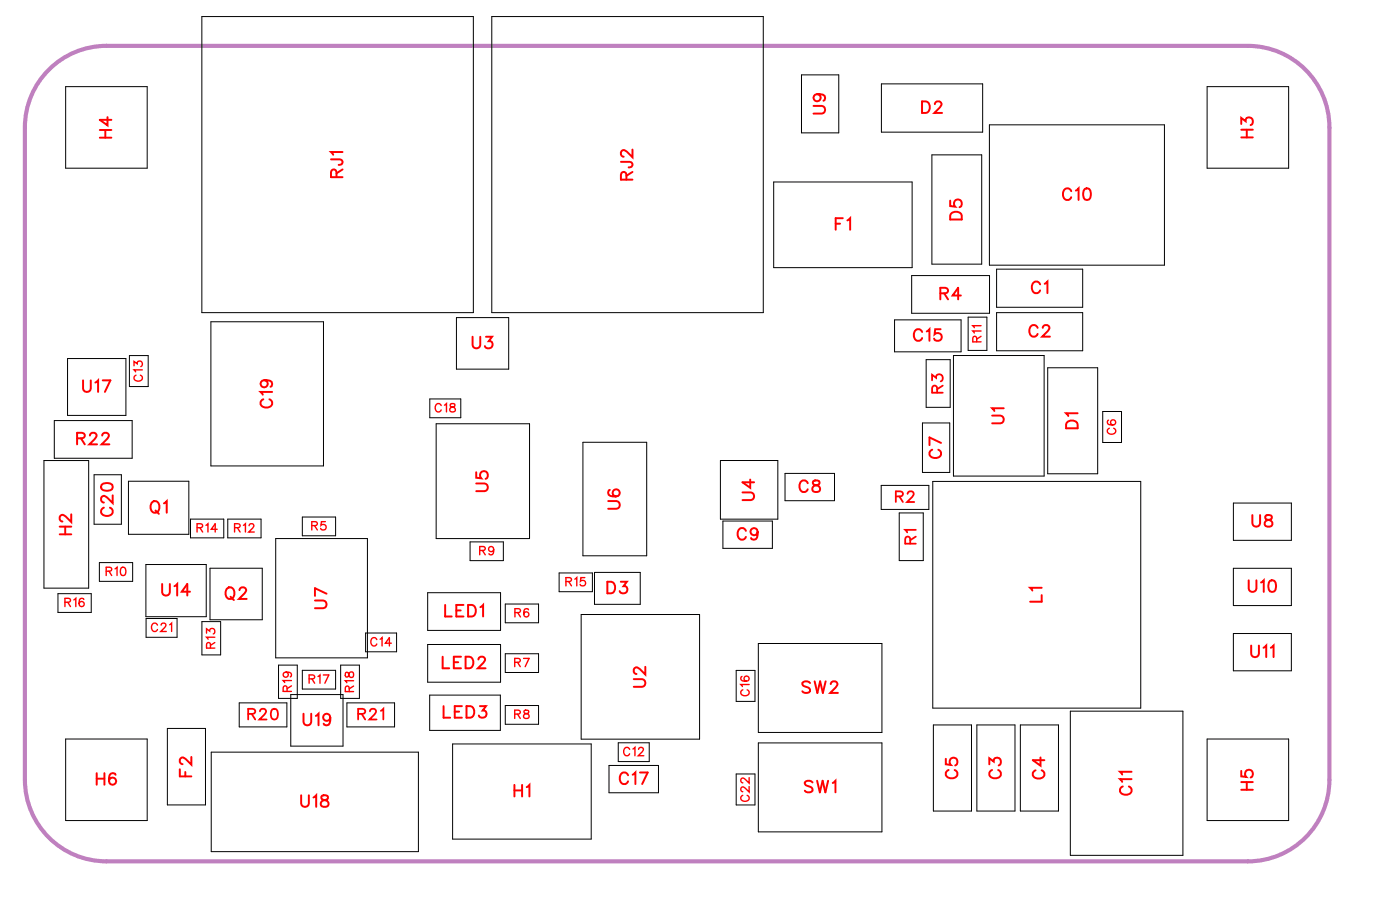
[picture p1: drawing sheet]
<svg xmlns="http://www.w3.org/2000/svg" width="86mm" height="56mm" viewBox="0 0 86 56" stroke-linecap="round" stroke-linejoin="round" font-family="sans-serif">
<path d="M3.3 4a5 5 0 0 1 3.2-1.2h70a5 5 0 0 1 5 5v40a5 5 0 0 1-5 5h-70a5 5 0 0 1-5-5v-40a5 5 0 0 1 1.8-3.8z" fill="none" stroke="#bf80bf" stroke-width=".25"/>
<g fill="none" stroke="#000" stroke-width=".06">
<path d="M4 5.3h5v5h-5zM12.4 1h16.6v18.2h-16.6zM12.9 19.7h6.9v8.9h-6.9zM28 19.5h3.2v3.1h-3.2zM30.2 1h16.6v18.2h-16.6zM47.4 11.2h8.5v5.2h-8.5zM49.2 4.6h2.2v3.5h-2.2zM54.1 5.1h6.2v3h-6.2zM54.9 19.6h4v2h-4zM55.9 16.9h4.8v2.3h-4.8zM57.1 9.5h3.1v6.7h-3.1zM59.4 19.4h1.1v2.1h-1.1z"/>
<path d="M60.7 7.7h10.7v8.6h-10.7zM61.1 16.5h5.3v2.3h-5.3zM61.1 19.2h5.3v2.3h-5.3zM74 5.3h5v5h-5zM2.7 28.2h2.7v7.9h-2.7zM3.3 25.8h4.8v2.3h-4.8zM3.6 36.4h2v1.2h-2zM4.1 22h3.6v3.5h-3.6zM5.8 29.1h1.6v3h-1.6zM6.1 34.5h2v1.1h-2zM7.9 29.5h3.7v3.3h-3.7zM7.9 21.8h1.2v1.9h-1.2z"/>
<path d="M8.9 34.6h3.7v3.2h-3.7zM9 37.9h1.9v1.2h-1.9zM11.7 31.8h2v1.2h-2zM12.4 38.1h1.1v2.1h-1.1zM12.9 34.8h3.2v3.2h-3.2zM14 31.8h2v1.2h-2zM16.9 33h5.6v7.3h-5.6zM18.5 31.7h2.1v1.2h-2.1zM22.4 38.8h1.9v1.2h-1.9zM26.2 36.3h4.5v2.4h-4.5zM26.2 39.5h4.5v2.3h-4.5zM26.4 24.5h1.9v1.1h-1.9z"/>
<path d="M26.7 26h5.8v7h-5.8zM28.8 33.2h2.1v1.2h-2.1zM31 37h2v1.2h-2zM34.3 35.1h2v1.2h-2zM35.6 37.7h7.3v7.6h-7.3zM35.7 27.1h4v7h-4zM36.5 35.1h2.8v2h-2.8zM44.2 28.2h3.5v3.6h-3.5zM44.3 31.9h3.1v1.7h-3.1zM46.5 39.5h7.6v5.4h-7.6zM48.1 29h3.1v1.7h-3.1zM54 29.8h3v1.4h-3z"/>
<path d="M55.1 31.5h1.5v2.9h-1.5zM56.6 25.9h1.6v3.1h-1.6zM56.8 22.1h1.5v2.9h-1.5zM57.2 29.5h12.8v13.9h-12.8zM58.5 21.8h5.5v7.4h-5.5zM64.3 22.5h3v6.5h-3zM67.6 25.2h1.2v1.9h-1.2zM75.6 38.8h3.6v2.3h-3.6zM75.6 34.8h3.6v2.3h-3.6zM75.6 30.8h3.6v2.3h-3.6zM4 45.3h5v5h-5zM10.3 44.7h2.3v4.7h-2.3z"/>
<path d="M13 46.1h12.7v6.1h-12.7zM14.7 43.1h2.9v1.5h-2.9zM17.1 40.8h1.1v2h-1.1zM17.8 42.6h3.2v3.1h-3.2zM18.5 41.1h2.1v1.1h-2.1zM20.9 40.8h1.1v2h-1.1zM21.3 43.1h2.9v1.5h-2.9zM26.4 42.6h4.3v2.2h-4.3zM27.8 45.6h8.5v5.8h-8.5zM31 40.1h2v1.1h-2zM31 43.3h2v1.1h-2zM37.3 46.9h3.1v1.7h-3.1z"/>
<path d="M37.9 45.5h1.9v1.2h-1.9zM45.1 41.1h1.2v1.9h-1.2zM45.1 47.5h1.2v1.9h-1.2zM46.5 45.6h7.6v5.4h-7.6zM57.2 44.4h2.4v5.3h-2.4zM59.9 44.4h2.3v5.3h-2.3zM62.6 44.4h2.3v5.3h-2.3zM65.6 43.6h6.9v8.8h-6.9zM74 45.3h5v5h-5z"/>
</g>
<g fill="none" stroke="#f00" stroke-width=".12">
<path d="M6.1 8.4h.7M6.1 8h.7M6.5 8v.4M6.6 7.2v.5l-.5-.4h.7M20.3 9.8h.6l.1 .2-.2 .1M20.6 10.9v-.4l-.2-.1-.1 .2v.3h.7M21 9.3h-.7l.1 .2M21 10.4l-.4 .2M38.1 9.9l.6 .1 .1 .2-.2 .1M38.4 11v-.4l-.2-.1-.1 .2v.3h.7M38.8 9.2v.4l-.4-.3-.2-.1-.1 .1v.2l.1 .1M38.8 10.5l-.4 .3"/>
<path d="M49.9 6.5h.5l.2 .2-.1 .2-.6 .1M50.1 5.8a.22 .22 0 0 1 .2 .3 .22 .22 0 0 1-.3 .1 .22 .22 0 0 1 0-.4h.1a.34 .34 0 0 1 .5 .2l-.1 .2M51.2 13.7h.3M51.7 13.4h-.5v.7M52 13.5l.1-.1v.7M56.5 6.2h.3a.38 .38 0 0 1 .2 .4 .38 .38 0 0 1-.2 .3h-.3zM57.3 6.4l.2-.2h.1l.1 .2-.1 .2-.3 .3h.5M57.7 18h.4v-.2l-.1-.2h-.3v.8M57.9 18l.2 .4M58.3 12.3v.3l.3 .1a.25 .25 0 0 1 0-.4 .25 .25 0 0 1 .3 0 .25 .25 0 0 1-.1 .4M58.4 13.1l.1-.1 .4 .1 .1 .4h-.7zM58.9 18.1h-.5l.4-.5v.8"/>
<path d="M63.8 17.4a.26 .26 0 0 0-.3-.1 .26 .26 0 0 0-.2 .2v.2a.26 .26 0 0 0 .2 .3 .26 .26 0 0 0 .3-.2M64.1 17.4l.1-.1v.7M65.7 11.7a.26 .26 0 0 0-.3-.2 .26 .26 0 0 0-.2 .3v.2a.26 .26 0 0 0 .2 .3 .26 .26 0 0 0 .3-.2M66 11.7l.1-.1v.7M66.5 11.6h.1a.37 .37 0 0 1 .3 .3 .37 .37 0 0 1-.3 .4 .45 .45 0 0 1-.1-.7zM76.1 7.6v-.4l.3 .2a.24 .24 0 0 1 .4-.1 .24 .24 0 0 1-.1 .4M76.1 8.4h.7M76.1 8h.7M76.5 8v.4M3.7 32.8h.7M3.7 32.3h.7M4 32.3v.5"/>
<path d="M4.4 31.5v.5l-.4-.3-.2-.1-.1 .1v.1l.1 .2M4.7 26.9l.4-.1 .1-.1-.2-.2h-.3v.7M5 26.9l.2 .3M5.1 23.3v.5l.2 .2 .2-.1 .1-.6M5.5 26.7l.1-.2h.2l.1 .2-.1 .2-.3 .3h.5M5.8 23.5l.2-.2v.7M6.2 29.7l.3-.1a.3 .3 0 0 1 .4 .3 .38 .38 0 0 1-.4 .2 .38 .38 0 0 1-.3-.3zM6.3 26.7l.1-.2h.1l.2 .2-.1 .2-.4 .3h.5M6.3 23.3h.5l-.4 .7M6.4 31.1a.26 .26 0 0 0-.2 .3 .26 .26 0 0 0 .3 .2h.1a.26 .26 0 0 0 .3-.2 .26 .26 0 0 0-.2-.3M6.9 30.4v.4l-.3-.3-.3-.1-.1 .1v.2l.2 .1M9.3 30.8h.1a.33 .33 0 0 1 .4 .3 .33 .33 0 0 1-.4 .3l-.2-.2z"/>
<path d="M9.5 31.3l.2 .2M9.9 35.8v.5l.2 .2 .3-.1v-.6M10.1 30.9l.1-.2v.7M10.7 35.9l.2-.1v.7M11.7 36.3h-.6l.4-.5v.7M13.9 36.1h.1a.33 .33 0 0 1 .4 .3 .33 .33 0 0 1-.4 .3l-.2-.2zM14.1 36.6l.2 .2M14.7 36.2l.1-.2h.2l.1 .1-.1 .3-.3 .3h.4M16.1 24.5a.26 .26 0 0 0-.1 .3 .26 .26 0 0 0 .3 .2h.1a.26 .26 0 0 0 .3-.2 .26 .26 0 0 0-.2-.3M16.2 23.3a.22 .22 0 0 1 .2 .3 .22 .22 0 0 1-.3 .1 .22 .22 0 0 1 0-.4h.1a.34 .34 0 0 1 .5 .3l-.1 .1M16.7 24h-.7l.1 .2M19.3 36.8h.5l.2 .2-.1 .3h-.6"/>
<path d="M20 36.4l-.7-.3v.4M27.3 37.1v.7h.4M28 37.4h.3M28.4 37.1h-.4v.7h.4M28.7 37.1h.2a.38 .38 0 0 1 .3 .3 .38 .38 0 0 1-.3 .4h-.2zM29 20.6v.6l.2 .2 .2-.1 .1-.7M29.2 29.6h.5l.2 .2-.1 .3h-.6M29.2 29v.3h.3a.25 .25 0 0 1 0-.4 .25 .25 0 0 1 .4 .1 .25 .25 0 0 1-.1 .4M29.5 37.2l.1-.1v.7M29.8 20.6h.4l-.2 .3a.24 .24 0 0 1 .1 .4 .24 .24 0 0 1-.4-.1M37.2 35.7h.3a.38 .38 0 0 1 .2 .3 .38 .38 0 0 1-.2 .4h-.3zM37.3 30.7h.5l.2 .2-.1 .3h-.6"/>
<path d="M37.4 30l-.1 .1a.35 .35 0 0 0 .3 .4 .35 .35 0 0 0 .4-.3 .22 .22 0 0 0-.2-.2 .22 .22 0 0 0-.2 .2 .22 .22 0 0 0 .2 .2M38.1 35.7h.3l-.2 .2a.24 .24 0 0 1 .2 .4 .24 .24 0 0 1-.4-.1M45.5 30.2h.5l.2 .2-.1 .2-.6 .1M45.7 32.5a.26 .26 0 0 0-.3-.1 .26 .26 0 0 0-.2 .3v.1a.26 .26 0 0 0 .2 .3 .26 .26 0 0 0 .3-.2M46 29.4v.5l-.5-.3h.7M46.5 32.6a.22 .22 0 0 1-.3 .2 .22 .22 0 0 1-.1-.3 .22 .22 0 0 1 .3 0l.1 .1a.34 .34 0 0 1-.3 .5l-.1-.1M49.5 29.6a.26 .26 0 0 0-.3-.1 .26 .26 0 0 0-.2 .2v.2a.26 .26 0 0 0 .2 .3 .26 .26 0 0 0 .3-.2M49.9 29.5v.2l.3 .1 .1 .1a.24 .24 0 0 1-.2 .3 .24 .24 0 0 1-.3-.3l.5-.3-.1-.1zM56.5 20.4a.26 .26 0 0 0-.2-.2 .26 .26 0 0 0-.3 .3v.1a.26 .26 0 0 0 .3 .3 .26 .26 0 0 0 .2-.2M56.8 20.3l.2-.1v.7M57.2 27.6a.26 .26 0 0 0-.2 .3 .26 .26 0 0 0 .3 .2h.1a.26 .26 0 0 0 .3-.2 .26 .26 0 0 0-.2-.3M57.7 20.2h-.3l-.1 .3a.25 .25 0 0 1 .4 0 .25 .25 0 0 1-.1 .4 .25 .25 0 0 1-.3-.1"/>
<path d="M57.7 27.2l-.7-.4v.5M60.8 25.5h.6l.2 .2-.1 .2-.7 .1M61.6 25h-.8l.2 .2M63.6 20.1a.26 .26 0 0 0-.3-.2 .26 .26 0 0 0-.2 .3v.2a.26 .26 0 0 0 .2 .2 .26 .26 0 0 0 .3-.1M63.9 36h-.7l.1 .2M63.9 36.5v.4h-.7M63.9 20.1l.2-.2h.1l.2 .2-.1 .2-.4 .3h.5M65.5 25.9l.1-.1 .4 .1 .1 .4h-.7zM66.1 25.3h-.7l.1 .2M76.6 35.6v.5l.2 .2 .2-.1v-.6M76.7 39.6v.5l.2 .2 .3-.1v-.6M76.8 31.6v.5l.2 .2 .2-.1 .1-.6"/>
<path d="M77.3 35.7l.2-.1v.7M77.5 39.7l.2-.1v.7M77.6 31.6v.2l.3 .1 .1 .2a.24 .24 0 0 1-.2 .2 .24 .24 0 0 1-.2-.2l.4-.3v-.2zM77.9 35.6h.1a.37 .37 0 0 1 .3 .3 .37 .37 0 0 1-.3 .4 .45 .45 0 0 1-.1-.7zM77.9 39.7l.2-.1v.7M5.9 47.4v.7M5.9 47.7h.5M6.4 47.4v.7M7.1 47.5v-.1a.35 .35 0 0 0-.5 .3 .35 .35 0 0 0 .3 .4 .22 .22 0 0 0 .2-.2 .22 .22 0 0 0-.2-.2 .22 .22 0 0 0-.2 .2M11 47.2v.4h.7M11.4 47.3v.3M11.7 46.4v.5l-.3-.4-.2-.1-.2 .2v.1l.2 .2"/>
<path d="M18.5 48.8v.5l.2 .2 .2-.1v-.6M18.6 43.8v.5l.2 .2 .2-.1 .1-.6M19.2 48.9l.2-.1v.7M19.4 43.9l.1-.1v.7M19.7 48.8v.2l.3 .1 .1 .1a.24 .24 0 0 1-.2 .3 .24 .24 0 0 1-.2-.3l.4-.3v-.1zM20.3 44a.22 .22 0 0 1-.3 .2 .22 .22 0 0 1-.1-.4 .22 .22 0 0 1 .3 .1l.1 .1a.34 .34 0 0 1-.3 .5l-.2-.1M27.1 40.3v.7h.4M27.2 43.3v.7h.4M27.8 40.6h.3M27.9 43.6h.3M28.3 40.3h-.5v.7h.5M28.3 43.3h-.4v.7h.4"/>
<path d="M28.6 40.3h.2a.38 .38 0 0 1 .2 .3 .38 .38 0 0 1-.2 .4h-.2zM28.6 43.3h.2a.38 .38 0 0 1 .3 .4 .38 .38 0 0 1-.3 .3h-.2zM29.3 40.4l.2-.1h.1l.1 .1-.1 .2-.3 .4h.5M29.4 43.3h.4l-.2 .3a.24 .24 0 0 1 .2 .3 .24 .24 0 0 1-.4 0M31.5 48.1v.7M31.5 48.5h.5M32 48.1v.7M32.3 48.3l.2-.2v.7M38.5 47.5a.26 .26 0 0 0-.3-.1 .26 .26 0 0 0-.2 .2v.2a.26 .26 0 0 0 .2 .3 .26 .26 0 0 0 .3-.2M38.8 47.5l.2-.1v.7M38.9 41.6h.5l.2 .2-.1 .3h-.6M39.2 47.4h.5l-.3 .7"/>
<path d="M39.6 40.9v.5l-.4-.4-.2-.1-.1 .2v.1l.1 .1M49.7 41.9l-.2-.1-.3 .1 .1 .1 .3 .2 .1 .2-.2 .1-.3-.1M49.8 48l-.1-.1-.3 .1v.1l.4 .3v.1l-.1 .1-.3-.1M50 41.8l.1 .7 .2-.7 .2 .7 .1-.7M50.1 47.9l.2 .7 .1-.7 .2 .7 .2-.7M50.9 41.9l.2-.1h.1l.2 .1-.1 .2-.4 .4h.5M51.1 48l.1-.1v.7M58 46.5v.4h.3a.25 .25 0 0 1 0-.4 .25 .25 0 0 1 .4 .1 .25 .25 0 0 1-.1 .3M58.2 47.2a.26 .26 0 0 0-.2 .3 .26 .26 0 0 0 .3 .2h.1a.26 .26 0 0 0 .3-.2 .26 .26 0 0 0-.2-.3M60.7 46.9v-.4l.2 .2a.24 .24 0 0 1 .4-.2 .24 .24 0 0 1-.1 .4M60.8 47.2a.26 .26 0 0 0-.1 .3 .26 .26 0 0 0 .2 .2h.2a.26 .26 0 0 0 .3-.2 .26 .26 0 0 0-.2-.3M63.5 47.2a.26 .26 0 0 0-.2 .3 .26 .26 0 0 0 .3 .2h.2a.26 .26 0 0 0 .2-.2 .26 .26 0 0 0-.1-.3"/>
<path d="M63.8 46.4v.5l-.5-.3h.7M68.9 48.2a.26 .26 0 0 0-.2 .3 .26 .26 0 0 0 .3 .2h.1a.26 .26 0 0 0 .3-.2 .26 .26 0 0 0-.2-.3M69.4 47.8h-.7l.1 .1M69.4 47.3h-.7l.1 .2M76.1 47.3v.3h.3a.25 .25 0 0 1 0-.3 .25 .25 0 0 1 .4 0 .25 .25 0 0 1-.1 .4M76.1 48.4h.7M76.1 48h.7M76.5 48v.4"/>
</g>
<g fill="none" stroke="#f00" stroke-width=".08">
<path d="M60.2 20h-.5l.1 .1M4 36.9h.3v-.1l-.3-.1v.5M4.2 36.9l.1 .3M4.5 36.8l.1-.1v.5M5.1 36.8v-.1a.22 .22 0 0 0-.3 .2 .22 .22 0 0 0 .3 .2 .16 .16 0 0 0 0-.2 .16 .16 0 0 0-.2 .1M6.5 35h.3l.1-.1-.4-.1v.5M6.7 35l.2 .3M7.1 34.9l.1-.1v.5M7.5 34.8a.23 .23 0 0 1 .2 .2 .23 .23 0 0 1-.2 .3l-.1-.2zM8.2 22.4v-.2l.2 .1a.17 .17 0 0 1 .3-.1 .17 .17 0 0 1-.1 .3M8.3 23a.19 .19 0 0 0-.1 .2 .19 .19 0 0 0 .2 .2h.1a.19 .19 0 0 0 .2-.2 .19 .19 0 0 0-.1-.2M8.7 22.7h-.5l.1 .1"/>
<path d="M9.7 38.3a.19 .19 0 0 0-.3-.1 .19 .19 0 0 0-.1 .2v.1a.19 .19 0 0 0 .1 .2 .19 .19 0 0 0 .3-.1M9.9 38.3l.1-.1 .2 .1-.3 .4h.3M10.4 38.3l.1-.1v.5M12.1 32.4l.3-.1v-.1l-.3-.1v.5M12.3 32.4l.1 .2M12.6 32.2l.2-.1v.5M12.7 38.8v-.2l.2 .1a.17 .17 0 0 1 .2-.1 .17 .17 0 0 1 0 .3M12.9 39.7v-.3h-.1l-.1 .3h.5M13.2 39.1h-.5l.1 .1M13.2 39.4l-.3 .2M13.3 32.5h-.3l.2-.4v.5M14.4 32.4l.3-.1v-.1l-.3-.1v.5"/>
<path d="M14.6 32.4l.1 .2M14.9 32.2l.2-.1v.5M15.3 32.2l.2-.1 .1 .2-.3 .3h.3M19.1 32.2h.3l.1-.1-.4-.1v.5M19.3 32.2l.2 .3M20 32h-.3v.2a.18 .18 0 0 1 .3 0 .18 .18 0 0 1-.1 .3 .18 .18 0 0 1-.2-.1M23.1 39.2a.19 .19 0 0 0-.2-.1 .19 .19 0 0 0-.2 .2v.1a.19 .19 0 0 0 .2 .2 .19 .19 0 0 0 .2-.1M23.3 39.2l.1-.1v.5M24 39.4h-.4l.3-.3v.5M27.1 24.9a.19 .19 0 0 0-.3-.2 .19 .19 0 0 0-.1 .2v.2a.19 .19 0 0 0 .1 .2 .19 .19 0 0 0 .3-.2M27.3 24.8l.1-.1v.6M27.6 24.8v.1a.21 .21 0 0 1 .3 .1 .21 .21 0 0 1 0 .2h-.3v-.2l.3-.1v-.1z"/>
<path d="M29.4 33.8l.3-.1 .1-.1-.4-.1v.5M29.6 33.8l.2 .2M30.3 33.7a.16 .16 0 0 1-.2 .1 .16 .16 0 0 1-.1-.2 .16 .16 0 0 1 .3 0l-.1 .4-.2-.1M31.6 37.6l.3-.1v-.1l-.3-.1v.5M31.7 37.6l.2 .2M32.4 37.4v-.1a.22 .22 0 0 0-.3 .3 .22 .22 0 0 0 .3 .2 .16 .16 0 0 0-.1-.3 .16 .16 0 0 0-.2 .2M34.7 35.7l.3-.1v-.1l-.3-.1v.5M34.9 35.7l.1 .2M35.2 35.5l.2-.1v.5M35.9 35.4h-.3v.2a.18 .18 0 0 1 .3 0 .18 .18 0 0 1-.1 .3 .18 .18 0 0 1-.2-.1M59.9 21v-.3l-.1-.1-.1 .4h.5M60.2 20.3h-.5l.1 .1"/>
<path d="M60.2 20.6l-.3 .2M68 25.8h-.1a.22 .22 0 0 0 .3 .3 .22 .22 0 0 0 .1-.3 .16 .16 0 0 0-.2 0 .16 .16 0 0 0 .1 .3M68 26.3a.19 .19 0 0 0-.1 .2 .19 .19 0 0 0 .2 .1h.1a.19 .19 0 0 0 .2-.1 .19 .19 0 0 0-.1-.2M17.5 41.2a.16 .16 0 0 1 .2 .2 .16 .16 0 0 1-.3 .1 .16 .16 0 0 1 0-.3l.5 .1-.1 .2M17.6 42.4v-.3h-.1l-.1 .3h.5M17.9 41.7h-.5l.1 .2M17.9 42.1l-.3 .1M19 41.6h.2l.1-.1-.3-.1v.5M19.1 41.6l.2 .3M19.5 41.5l.1-.1v.5M19.8 41.4h.4l-.3 .5M21.2 41.2v.3h.1l.2-.3a.17 .17 0 0 1 .2 .2 .17 .17 0 0 1-.2 .1l-.2-.3z"/>
<path d="M21.4 42.4v-.3h-.1l-.1 .3h.5M21.7 41.7h-.5l.1 .2M21.7 42.1l-.3 .1M31.6 40.6h.3v-.1l-.3-.1v.5M31.6 43.8h.3v-.2l-.3-.1v.6M31.7 40.6l.2 .3M31.7 43.8l.2 .3M32.1 40.4h.3l-.2 .5M32.2 43.6v.1l.2 .2a.17 .17 0 0 1-.1 .2 .17 .17 0 0 1-.2-.2l.3-.2v-.1zM38.6 45.9a.19 .19 0 0 0-.2-.1 .19 .19 0 0 0-.2 .2v.1a.19 .19 0 0 0 .2 .2 .19 .19 0 0 0 .2-.1M38.8 45.9l.1-.1v.5M39.2 45.9l.1-.1 .2 .1-.4 .4h.4"/>
<path d="M45.5 41.5a.22 .22 0 0 0 .2 .3 .22 .22 0 0 0 .2-.3 .16 .16 0 0 0-.3 .1 .16 .16 0 0 0 .2 .2M45.6 42.3a.19 .19 0 0 0-.2 .2 .19 .19 0 0 0 .2 .2h.1a.19 .19 0 0 0 .2-.2 .19 .19 0 0 0-.1-.2M45.6 48.8a.19 .19 0 0 0-.2 .2 .19 .19 0 0 0 .2 .1h.1a.19 .19 0 0 0 .2-.1 .19 .19 0 0 0-.1-.2M45.9 42h-.5l.1 .1M45.9 48.2v.4l-.4-.4-.1 .2 .2 .1M45.9 47.7v.3l-.4-.3-.1 .2 .2 .1"/>
</g>
<g fill="none" stroke="#f00" stroke-width=".11">
<path d="M54.9 30.4h.4v-.2l-.4-.1v.7M55.2 30.4l.2 .4M55.7 30.3l.1-.2 .2 .2-.4 .5h.5M55.8 33.3v-.3l-.2-.1-.1 .4h.7M56.2 32.5h-.7l.1 .1M56.2 32.9l-.4 .2M57.2 23.3v-.3l.2 .2a.22 .22 0 0 1 .4-.2 .22 .22 0 0 1-.1 .4M57.5 24.1l-.1-.4h-.2v.4h.6M57.8 23.6l-.3 .3M15.2 43.8l.4-.1v-.2h-.4v.6M15.4 43.8l.3 .3M15.9 43.6l.2-.1 .2 .1-.4 .5h.4"/>
<path d="M16.7 43.5a.32 .32 0 0 1 .4 .2 .32 .32 0 0 1-.2 .4l-.3-.1v-.3zM22 43.8l.3-.1 .1-.2h-.4v.6M22.2 43.8l.2 .3M22.7 43.6l.1-.1 .3 .1-.4 .5h.4M23.4 43.6l.1-.1v.6"/>
</g>
<g font-size="1.2" fill="#fff">
<text x="7.1" y="8.5" transform="rotate(-90 7.1 8.5)">H4</text>
<text x="21.3" y="10.9" transform="rotate(-90 21.3 10.9)">RJ1</text>
<text x="39.1" y="11.1" transform="rotate(-90 39.1 11.1)">RJ2</text>
<text x="50.9" y="7" transform="rotate(-90 50.9 7)">U9</text>
<text x="56.5" y="7.2">D2</text>
<text x="77.1" y="8.5" transform="rotate(-90 77.1 8.5)">H3</text>
<text x="51.2" y="14.4">F1</text>
<text x="59.3" y="13.5" transform="rotate(-90 59.3 13.5)">D5</text>
<text x="65.1" y="12.6">C10</text>
<text x="28.9" y="21.7">U3</text>
<text x="56" y="21.2">C15</text>
<text x="57.6" y="18.7">R4</text>
<text x="63.1" y="20.9">C2</text>
<text x="63.2" y="18.3">C1</text>
<text x="4.7" y="27.5">R22</text>
<text x="5" y="24.3">U17</text>
<text x="17" y="25" transform="rotate(-90 17 25)">C19</text>
<text x="58" y="28.1" transform="rotate(-90 58 28.1)">C7</text>
<text x="61.9" y="26" transform="rotate(-90 61.9 26)">U1</text>
<text x="66.4" y="26.3" transform="rotate(-90 66.4 26.3)">D1</text>
<text x="4.7" y="32.8" transform="rotate(-90 4.7 32.8)">H2</text>
<text x="7.2" y="31.7" transform="rotate(-90 7.2 31.7)">C20</text>
<text x="9.2" y="31.7">Q1</text>
<text x="30.2" y="30.2" transform="rotate(-90 30.2 30.2)">U5</text>
<text x="38.3" y="31.3" transform="rotate(-90 38.3 31.3)">U6</text>
<text x="45.2" y="33.4">C9</text>
<text x="46.5" y="30.7" transform="rotate(-90 46.5 30.7)">U4</text>
<text x="49" y="30.5">C8</text>
<text x="76.7" y="32.6">U8</text>
<text x="9.9" y="36.8">U14</text>
<text x="13.8" y="37">Q2</text>
<text x="20.3" y="37.4" transform="rotate(-90 20.3 37.4)">U7</text>
<text x="27.1" y="41.3">LED2</text>
<text x="27.2" y="38.1">LED1</text>
<text x="37.2" y="36.7">D3</text>
<text x="64.2" y="37" transform="rotate(-90 64.2 37)">L1</text>
<text x="76.5" y="36.6">U10</text>
<text x="76.7" y="40.6">U11</text>
<text x="12" y="47.7" transform="rotate(-90 12 47.7)">F2</text>
<text x="18.6" y="44.8">U19</text>
<text x="27.1" y="44.3">LED3</text>
<text x="39.9" y="42.2" transform="rotate(-90 39.9 42.2)">U2</text>
<text x="49.1" y="42.8">SW2</text>
<text x="59" y="47.8" transform="rotate(-90 59 47.8)">C5</text>
<text x="61.7" y="47.8" transform="rotate(-90 61.7 47.8)">C3</text>
<text x="64.3" y="47.8" transform="rotate(-90 64.3 47.8)">C4</text>
<text x="5.9" y="48.4">H6</text>
<text x="18.4" y="49.8">U18</text>
<text x="31.5" y="49.1">H1</text>
<text x="37.9" y="48.4">C17</text>
<text x="49.3" y="48.9">SW1</text>
<text x="69.7" y="48.8" transform="rotate(-90 69.7 48.8)">C11</text>
<text x="77.1" y="48.5" transform="rotate(-90 77.1 48.5)">H5</text>
</g>
<g font-size="1.1" fill="#fff">
<text x="58.1" y="24.1" transform="rotate(-90 58.1 24.1)">R3</text>
<text x="54.9" y="31.1">R2</text>
<text x="56.4" y="33.4" transform="rotate(-90 56.4 33.4)">R1</text>
<text x="15.2" y="44.4">R20</text>
<text x="21.9" y="44.4">R21</text>
</g>
<g font-size=".9" fill="#fff">
<text x="8.9" y="23.4" transform="rotate(-90 8.9 23.4)">C13</text>
<text x="60.4" y="21" transform="rotate(-90 60.4 21)">R11</text>
<text x="26.6" y="25.5">C18</text>
<text x="68.6" y="26.7" transform="rotate(-90 68.6 26.7)">C6</text>
<text x="6.5" y="35.5">R10</text>
<text x="12" y="32.8">R14</text>
<text x="14.3" y="32.8">R12</text>
<text x="19.1" y="32.7">R5</text>
<text x="29.4" y="34.2">R9</text>
<text x="3.9" y="37.4">R16</text>
<text x="9.2" y="38.9">C21</text>
<text x="13.4" y="39.8" transform="rotate(-90 13.4 39.8)">R13</text>
<text x="22.7" y="39.8">C14</text>
<text x="31.5" y="41.1">R7</text>
<text x="31.5" y="38">R6</text>
<text x="34.7" y="36.1">R15</text>
<text x="18.1" y="42.4" transform="rotate(-90 18.1 42.4)">R19</text>
<text x="18.9" y="42.1">R17</text>
<text x="21.9" y="42.4" transform="rotate(-90 21.9 42.4)">R18</text>
<text x="31.5" y="44.3">R8</text>
<text x="38.2" y="46.6">C12</text>
<text x="46.2" y="42.7" transform="rotate(-90 46.2 42.7)">C16</text>
<text x="46.2" y="49.2" transform="rotate(-90 46.2 49.2)">C22</text>
</g>
</svg>
